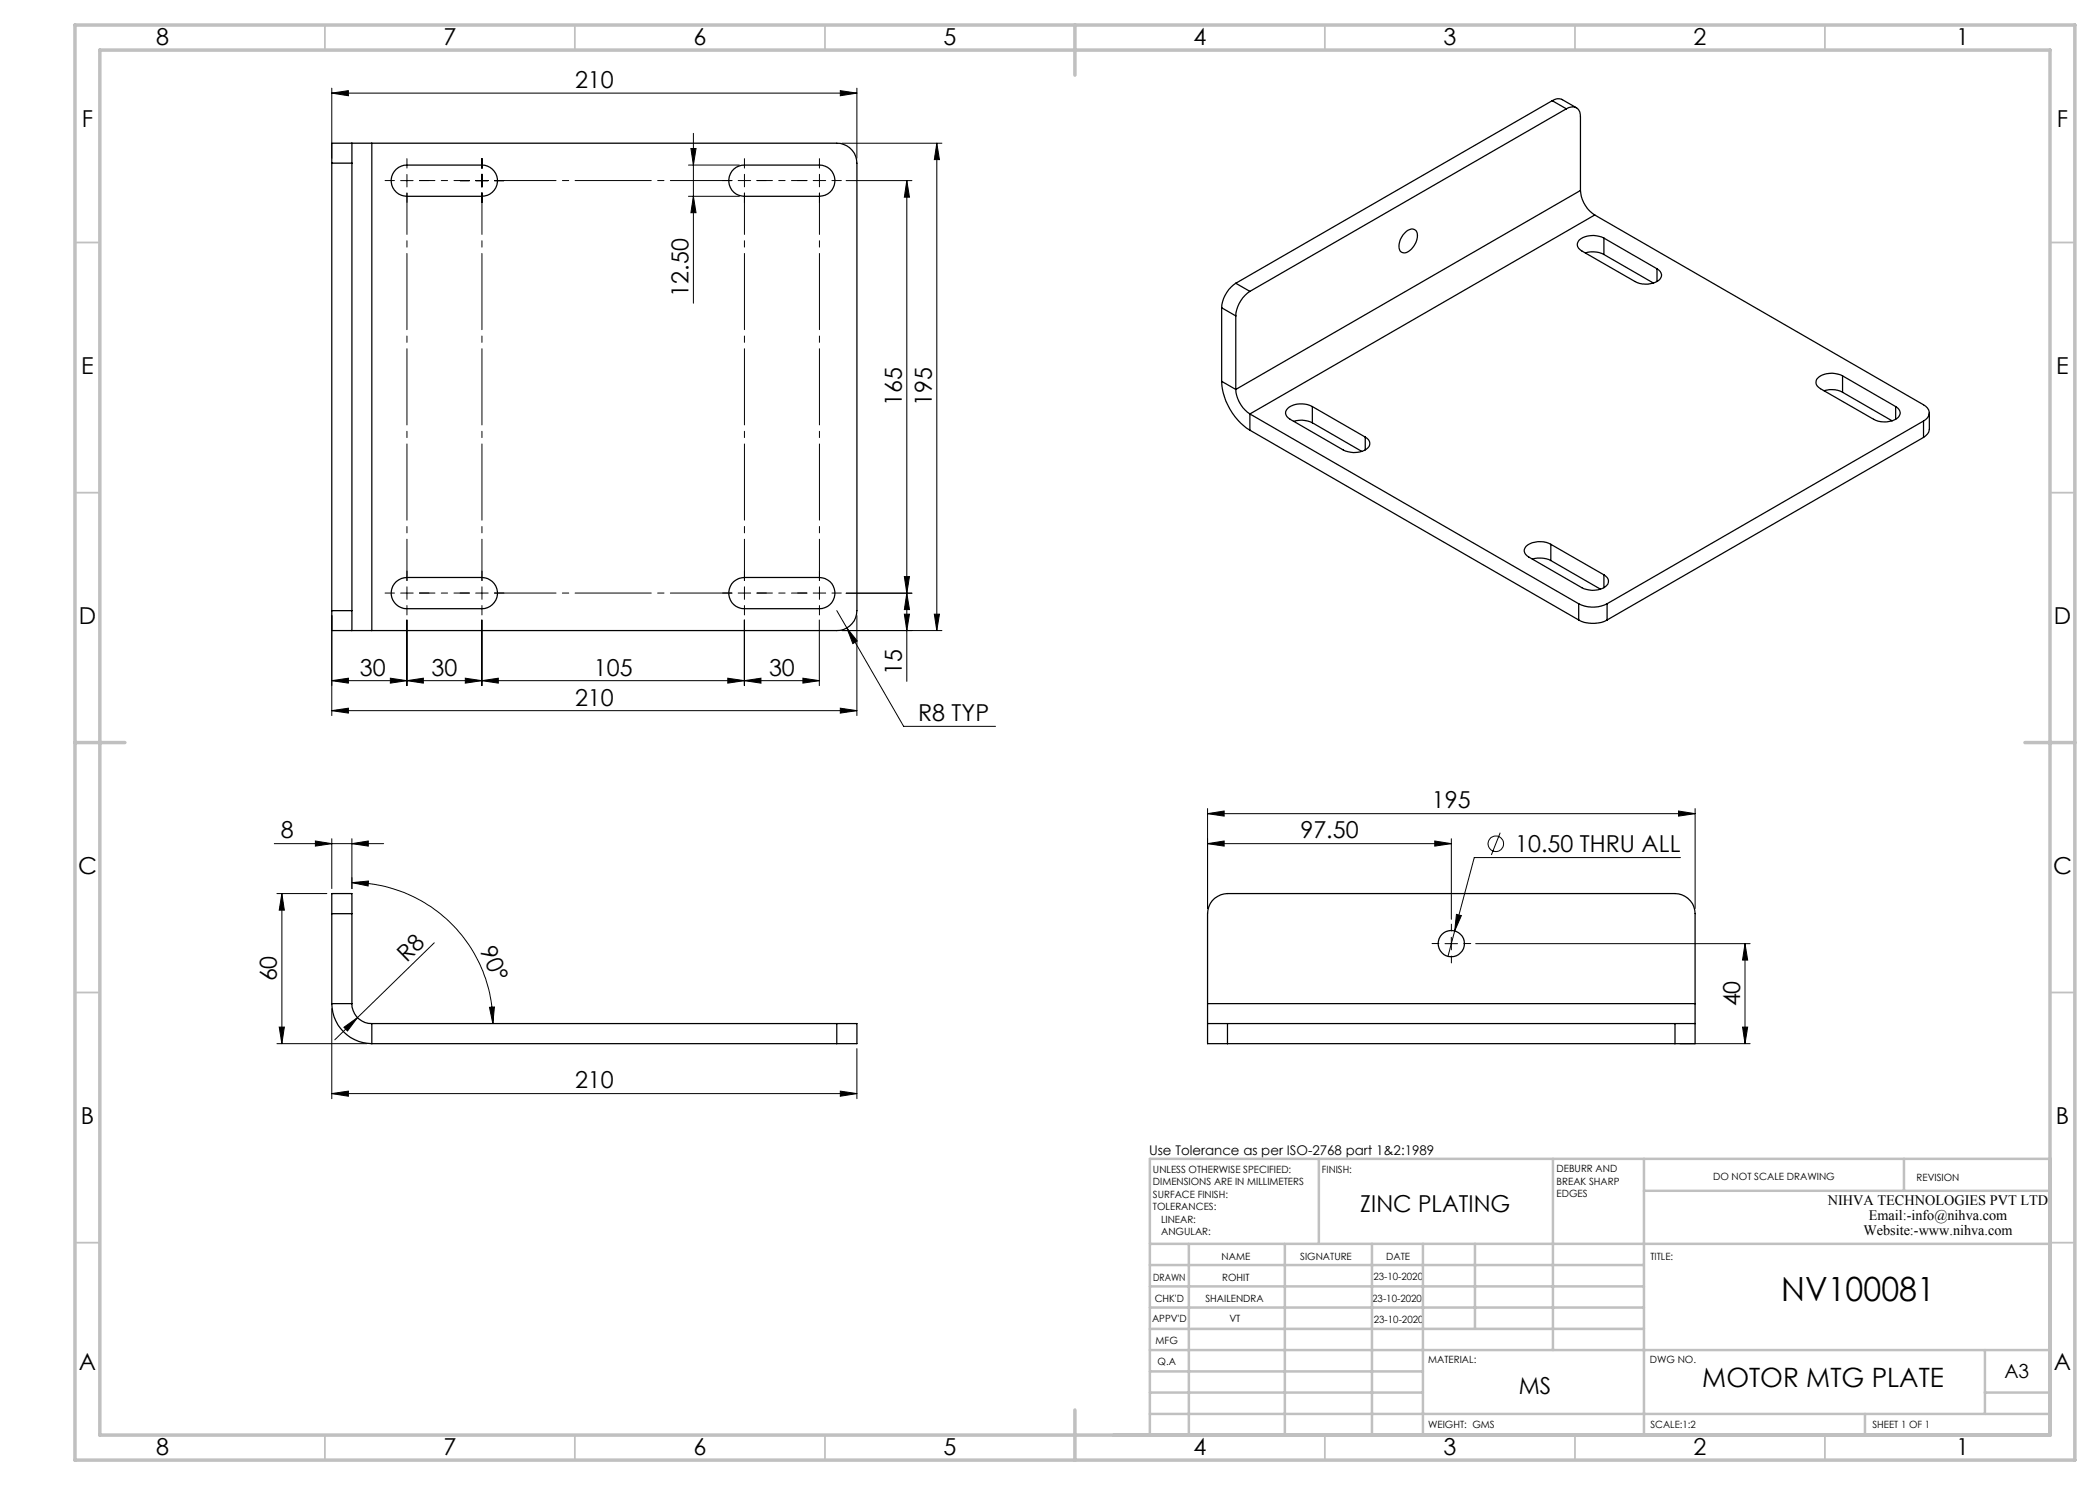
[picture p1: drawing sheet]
<svg xmlns="http://www.w3.org/2000/svg" width="420mm" height="297mm" viewBox="0 0 420 297" stroke-linecap="round" stroke-linejoin="round" font-family="sans-serif">
<g fill="none" stroke="#000" stroke-width=".2">
<path d="M66.4 18.6l3.3-.5v1.1zM66.4 17.6v14M66.4 18.6h105M168.1 18.1l3.3 .5-3.3 .6zM171.4 17.6v14M80.1 36.1h2.5M81.4 34.9v2.5M137.7 33h10.2M137.7 39.3h10.2M138.2 29.7h1l-.5 3.3zM138.7 26.7v33.9M138.7 39.3l.5 3.2h-1z"/>
<path d="M168.4 28.6h20M169.2 36.1h13.2M181.4 36.1v100.2M181.4 36.1l.5 3.3h-1zM187.4 28.6l.5 3.3h-1zM187.4 28.6v97.5M169.2 118.6h13.2M180.9 115.3h1l-.5 3.3zM181.4 118.6l.5 3.3h-1zM66.4 136.1l3.3-.5v1zM66.4 123.1v20M66.4 136.1h97.5"/>
<path d="M78.1 135.6l3.3 .5-3.3 .5zM81.4 136.1l3.3-.5v1zM81.4 124v13.1M93.1 135.6l3.3 .5-3.3 .5zM96.4 136.1l3.3-.5v1zM96.4 124v13.1M145.6 135.6l3.3 .5-3.3 .5zM148.9 136.1l3.3-.5v1zM148.9 124v13.1M160.6 135.6l3.3 .5-3.3 .5zM163.9 124v13.1M167.4 122.1l2 3.5"/>
<path d="M168.4 126.1h20M169.4 125.6l2 2.6-.8 .5zM169.4 125.6l11.3 19.7h18.4M171.4 123.1v20M180.9 122.8h1l-.5 3.3zM186.9 122.8h1l-.5 3.3zM66.4 142.1l3.3-.5v1zM66.4 142.1h105M168.1 141.6l3.3 .5-3.3 .5zM54.9 168.7h21.8M55.4 178.7h10M56.4 178.7v30"/>
<path d="M56.4 178.7l.5 3.3h-1.1zM63.1 168.2l3.3 .5-3.3 .5zM66.4 167.7v10M70.4 176.5l3.3-.3-.1 1zM70.4 176.5a28.2 28.2 0 0 1 28.2 28.2M70.4 168.7l3.3-.5v1zM70.4 167.7v10M241.5 162.7l3.3-.5v1zM241.5 168.7l3.3-.5v1zM241.5 168.7h48.8M241.5 161.7v20M241.5 162.7h97.5"/>
<path d="M286.9 168.2l3.4 .5-3.4 .5zM290.3 167.7v16.2M300 166.5l-1.7 4.5M335.7 162.2l3.3 .5-3.3 .5zM336.1 171.5h-41.2l-4 14.7M339 161.7v20M86.9 188.6l-19.9 19.4M289 188.7h2.5M290.3 187.5v2.5M290.9 186.2l-1.3 5.1M291.3 182.9l1 .2-1.4 3.1zM295.1 188.7h54.9"/>
<path d="M349 188.7l.5 3.3h-1zM349 188.7v20M55.4 208.7h18M55.8 205.4h1.1l-.5 3.3zM66.4 218.7l3.3-.5v1zM66.4 201.7v18M66.4 218.7h105M68.8 205.5l2.7-2-2 2.7zM97.9 201.5l1-.1-.3 3.3zM168.1 218.2l3.3 .5-3.3 .5zM171.4 209.7v10M336 208.7h14"/>
<path d="M348.5 205.4h1l-.5 3.3z"/>
<circle cx="299.2" cy="168.8" r="1.55"/>
</g>
<g fill="none" stroke="#000" stroke-width=".2" stroke-dasharray="15.2 1.3 1.3 1.3">
<path d="M78.9 36.1h-1.9M81.4 33.6v-1.9M81.4 38.6v1.9M83.9 36.1h1.9M93.9 36.1h-1.9M96.4 36.1v-1.2M96.4 36.1h-1.3M96.4 36.1v1.3M96.4 36.1h1.2M96.4 33.6v-1.9M96.4 38.6v1.9M98.9 36.1h1.9"/>
<path d="M146.4 36.1h-1.9M148.9 36.1v-1.2M148.9 36.1h-1.3M148.9 36.1v1.3M148.9 36.1h1.2M148.9 33.6v-1.9M148.9 38.6v1.9M151.4 36.1h1.9M161.4 36.1h-1.9M163.9 36.1v-1.2M163.9 36.1h-1.3M163.9 36.1v1.3"/>
<path d="M163.9 36.1h1.2M163.9 33.6v-1.9M163.9 38.6v1.9M166.4 36.1h1.9M78.9 118.6h-1.9M81.4 118.6v-1.2M81.4 118.6h-1.3M81.4 118.6v1.3M81.4 118.6h1.2M81.4 116.1v-1.9M83.9 118.6h1.9M93.9 118.6h-1.9"/>
<path d="M96.4 118.6v-1.2M96.4 118.6h-1.3M96.4 118.6v1.3M96.4 118.6h1.2M96.4 116.1v-1.9M98.9 118.6h1.9M146.4 118.6h-1.9M148.9 118.6v-1.2M148.9 118.6h-1.3M148.9 118.6v1.3M148.9 118.6h1.2M148.9 116.1v-1.9"/>
<path d="M151.4 118.6h1.9M161.4 118.6h-1.9M163.9 118.6v-1.2M163.9 118.6h-1.3M163.9 118.6v1.3M163.9 118.6h1.2M163.9 116.1v-1.9M166.4 118.6h1.9M81.4 121.1v1.9M96.4 121.1v1.9M148.9 121.1v1.9M163.9 121.1v1.9"/>
<path d="M287.8 188.7h-1.4M290.3 186.2v-1.4M290.3 191.2v1.4M292.8 188.7h1.4"/>
</g>
<path d="M81.4 116.1v-77.5M96.4 116.1v-77.5M148.9 116.1v-77.5M163.9 116.1v-77.5" fill="none" stroke="#000" stroke-width=".2" stroke-dasharray="15.2 1.3 1.3 1.3" stroke-dashoffset="7"/>
<path d="M83.9 36.1h10M151.4 36.1h10M83.9 118.6h10M151.4 118.6h10" fill="none" stroke="#000" stroke-width=".2" stroke-dasharray="15.2 1.3 1.3 1.3" stroke-dashoffset="12.1"/>
<path d="M98.9 36.1h47.5M98.9 118.6h47.5" fill="none" stroke="#000" stroke-width=".2" stroke-dasharray="15.2 1.3 1.3 1.3" stroke-dashoffset="2.9"/>
<g fill="none" stroke="#c0c0c0" stroke-width=".35">
<path d="M65 5v5M115 5v5M165 5v5M265 5v5M315 5v5M365 5v5M15 48.5h5M410 48.5h5M15 98.5h5M410 98.5h5M15 198.5h5M410 198.5h5"/>
<path d="M15 248.5h5M410 248.5h5M65 287v5M115 287v5M165 287v5M265 287v5M315 287v5M365 287v5"/>
</g>
<g fill="none" stroke="#c0c0c0" stroke-width=".5">
<path d="M263.8 231.8v17M310.6 231.8v38.2M328.8 231.8v55.2M328.8 238.2h81.2M380.8 231.8v6.4M410 231.8h-180v55.2M230 248.8h180M230 257.3h98.8M230 253h98.8M237.8 248.8v38.2M257 248.8v38.2M274.4 248.8v38.2"/>
<path d="M284.6 248.8v38.2M295 248.8v17M230 265.8h98.8M230 261.5h98.8M230 278.5h54.6M230 274.3h54.6M230 270h180M397 278.5h13M397 270v12.8M230 282.8h180M373 282.8v4.2"/>
</g>
<path d="M15 5h400v287h-400zM20 10h390v277h-390zM215 5v10M15 148.5h10M405 148.5h10M215 282v10" fill="none" stroke="#c0c0c0" stroke-width=".7"/>
<g fill="#000">
<path d="M68.8 205.5l2.7-2-2 2.7z"/>
<path d="M180.9 122.8h1l-.5 3.3zM181.4 118.6l.5 3.3h-1zM186.9 122.8h1l-.5 3.3zM187.4 28.6l.5 3.3h-1z"/>
<path d="M168.1 141.6l3.3 .5-3.3 .5zM66.4 142.1l3.3-.5v1z"/>
<path d="M56.4 178.7l.5 3.3h-1.1zM55.8 205.4h1.1l-.5 3.3zM349 188.7l.5 3.3h-1zM348.5 205.4h1l-.5 3.3zM181.4 36.1l.5 3.3h-1zM180.9 115.3h1l-.5 3.3zM138.2 29.7h1l-.5 3.3zM138.7 39.3l.5 3.2h-1z"/>
<path d="M241.5 162.7l3.3-.5v1zM335.7 162.2l3.3 .5-3.3 .5zM241.5 168.7l3.3-.5v1zM286.9 168.2l3.4 .5-3.4 .5z"/>
<path d="M66.4 218.7l3.3-.5v1zM168.1 218.2l3.3 .5-3.3 .5zM63.1 168.2l3.3 .5-3.3 .5zM70.4 168.7l3.3-.5v1zM291.3 182.9l-.4 3.3 1.4-3.1zM66.4 18.6l3.3-.5v1.1zM168.1 18.1l3.3 .5-3.3 .6zM81.4 136.1l3.3-.5v1zM93.1 135.6l3.3 .5-3.3 .5zM96.4 136.1l3.3-.5v1zM145.6 135.6l3.3 .5-3.3 .5zM148.9 136.1l3.3-.5v1zM160.6 135.6l3.3 .5-3.3 .5zM66.4 136.1l3.3-.5v1zM78.1 135.6l3.3 .5-3.3 .5zM169.4 125.6l1.2 3.1 .8-.5z"/>
<path d="M97.9 201.5l1-.1-.3 3.3zM70.4 176.5l3.3-.3-.1 1z"/>
</g>
<g fill="none" stroke="#000" stroke-width=".25">
<path d="M66.4 32.6v89.5M66.4 32.6h4M70.4 28.6h-4v4M70.4 28.6v4M70.4 28.6h4M70.4 32.6v89.5M74.4 28.6h93a4 4 0 0 1 4 4v89.5a4 4 0 0 1-4 4h-93M74.4 28.6v97.5M79.3 33.8a3.2 3.2 0 0 1 2.1-.8h15a3.1 3.1 0 0 1 3.1 3.1 3.1 3.1 0 0 1-3.1 3.2h-15a3.1 3.1 0 0 1-2.9-2 3.1 3.1 0 0 1 .8-3.5zM146.8 33.8a3.2 3.2 0 0 1 2.1-.8h15a3.1 3.1 0 0 1 3.1 3.1 3.1 3.1 0 0 1-3.1 3.2h-15a3.1 3.1 0 0 1-2.9-2 3.1 3.1 0 0 1 .8-3.5zM310.4 20.1a1.93 1.93 0 0 1 2.1-.2l2.8 1.7M310.4 20.1l-63.2 36.6"/>
<path d="M310.4 20.1l2.9 1.7M313.3 21.8a1.72 1.72 0 0 1 2-.2 1.72 1.72 0 0 1 .8 1.8v14.7M313.3 21.8l-63.3 36.5M316.1 38.1a6.3 6.3 0 0 0 2.8 4.9M316.1 38.1l-68.9 39.8M247.2 56.7a6.5 6.5 0 0 0-2.9 4.9M247.2 56.7l2.8 1.6M250 58.3a6.5 6.5 0 0 0-2.8 4.9M281.3 46.3a1.27 1.27 0 0 1 1.6-.4 1.27 1.27 0 0 1 .6 1.7 3.8 3.8 0 0 1-2.6 3 1.08 1.08 0 0 1-1.1-1.4l.3-1.3 .5-.9zM317.1 50.6l1-.2h1.2l1.5 .5M318.9 43l65.8 38a1.72 1.72 0 0 1 1.1 1.6 1.72 1.72 0 0 1-1.1 1.6M318.9 43l-68.9 39.8"/>
<path d="M320.8 47.6a4.7 4.7 0 0 0-5 .4 1.31 1.31 0 0 0 .6 2.2l10.6 6.1a4.6 4.6 0 0 0 4.9-.4 1.29 1.29 0 0 0-.5-2.1M320.8 47.6l10.6 6.2M320.8 47.6v3.3M320.8 50.9l9.9 5.7M331.4 53.8v2.5M244.3 76.3a12.4 12.4 0 0 0 5.7 9.7M244.3 61.6l2.9 1.6M244.3 76.3l2.9 1.6M244.3 61.6v14.7M247.2 77.9a6.4 6.4 0 0 0 2.8 4.9M247.2 63.2v14.7M364.8 78.1l1.1-.2 1.1 .1 1.5 .5"/>
<path d="M368.5 75.2a4.5 4.5 0 0 0-5.2 .7 1.36 1.36 0 0 0 .8 1.8l10.6 6.2a4.6 4.6 0 0 0 5-.4 1.29 1.29 0 0 0-.6-2.2M368.5 75.2l10.6 6.1M368.5 75.2v3.3M368.5 78.5l9.9 5.7M250 82.8l65.7 38M250 82.8v3.2M250 86l65.7 38M258.7 84.3l1.7-.3 1.1 .2 1 .4M262.5 81.3a4.5 4.5 0 0 0-5 .4 1.26 1.26 0 0 0 .5 2.2l10.6 6.1a4.5 4.5 0 0 0 5.2-.7 1.36 1.36 0 0 0-.7-1.9M262.5 81.3l10.6 6.1M262.5 81.3v3.3M262.5 84.6l9.8 5.7"/>
<path d="M273.1 87.4v2.6M379.1 81.3v2.6M384.7 84.2l-63.3 36.6M384.7 84.2v3.3M384.7 87.5l-63.3 36.5M385.9 82.6v3.3a1.9 1.9 0 0 1-1.2 1.6M79.3 116.3a3.2 3.2 0 0 1 2.1-.8h15a3.1 3.1 0 0 1 3.1 3.1 3.1 3.1 0 0 1-3.1 3.1h-15a3.1 3.1 0 0 1-2.9-1.9 3.1 3.1 0 0 1 .8-3.5zM146.8 116.3a3.2 3.2 0 0 1 2.1-.8h15a3.1 3.1 0 0 1 3.1 3.1 3.1 3.1 0 0 1-3.1 3.1h-15a3.1 3.1 0 0 1-2.9-2 3.1 3.1 0 0 1 .8-3.4zM306.5 111.8l1.1-.2 1.1 .1 1.5 .4M310.2 108.9a4.6 4.6 0 0 0-5 .4 1.29 1.29 0 0 0 .6 2.1l10.6 6.1a4.5 4.5 0 0 0 5.2-.7 1.36 1.36 0 0 0-.8-1.8M310.2 108.9l10.6 6.1M310.2 108.9v3.2"/>
<path d="M310.2 112.1l9.9 5.7M320.8 115v2.5M66.4 122.1v4h4M66.4 122.1h4M70.4 122.1v4M70.4 126.1h4M315.7 120.8a6.3 6.3 0 0 0 5.7 0M315.7 124a6.3 6.3 0 0 0 5.7 0M315.7 120.8v3.2M321.4 120.8v3.2M66.4 182.7v-4h4v4M66.4 182.7h4"/>
<path d="M66.4 182.7v18M70.4 182.7v18M66.4 200.7a8.1 8.1 0 0 0 8 8M66.4 200.7h4M70.4 200.7a3.9 3.9 0 0 0 4 4M74.4 204.7v4M74.4 204.7h93M74.4 208.7h93M167.4 204.7h4v4h-4M167.4 204.7v4M241.5 204.7h4M241.5 204.7v4h4"/>
<path d="M241.5 200.7v4M241.5 200.7v-18a4 4 0 0 1 4-4h89.5a4.1 4.1 0 0 1 4 4v18M241.5 200.7h97.5M245.5 204.7h89.5M245.5 208.7h89.5M245.5 204.7v4M335 204.7h4M335 204.7v4M339 204.7v4h-4M339 200.7v4"/>
<circle cx="290.2" cy="188.7" r="2.63"/>
</g>
<text font-size="6.7" x="356.3" y="260.3">NV100081</text>
<text font-size="5.3" x="340.5" y="277.4">MOTOR MTG PLATE</text>
<g font-size="4.7">
<text x="31.2" y="9">8</text>
<text x="88.7" y="9">7</text>
<text x="138.7" y="9">6</text>
<text x="188.7" y="9">5</text>
<text x="238.7" y="9">4</text>
<text x="288.7" y="9">3</text>
<text x="338.7" y="9">2</text>
<text x="391.2" y="9">1</text>
<text x="115" y="17.6">210</text>
<text x="16.4" y="25.5">F</text>
<text x="411.4" y="25.5">F</text>
<text x="137.7" y="59.3" transform="rotate(-90 137.7 59.3)">12.50</text>
<text x="16.3" y="74.7">E</text>
<text x="411.2" y="74.7">E</text>
<text x="180.4" y="81.2" transform="rotate(-90 180.4 81.2)">165</text>
<text x="186.4" y="81.2" transform="rotate(-90 186.4 81.2)">195</text>
<text x="15.8" y="124.7">D</text>
<text x="410.8" y="124.7">D</text>
<text x="72" y="135.1">30</text>
<text x="86.3" y="135.1">30</text>
<text x="118.8" y="135.1">105</text>
<text x="153.8" y="135.1">30</text>
<text x="180.4" y="135" transform="rotate(-90 180.4 135)">15</text>
<text x="115" y="141.1">210</text>
<text x="183.6" y="144.2">R8 TYP</text>
<text x="286.4" y="161.7">195</text>
<text x="56.2" y="167.7">8</text>
<text x="260.1" y="167.7">97.50</text>
<text x="303" y="170.4">10.50 THRU ALL</text>
<text x="15.6" y="174.7">C</text>
<text x="410.6" y="174.7">C</text>
<text x="95.9" y="190.1" transform="rotate(67 95.9 190.1)">90°</text>
<text x="55.4" y="196.3" transform="rotate(-90 55.4 196.3)">60</text>
<text x="81.4" y="192.5" transform="rotate(-44 81.4 192.5)">R8</text>
<text x="348" y="201.3" transform="rotate(-90 348 201.3)">40</text>
<text x="115" y="217.7">210</text>
<text x="16.2" y="224.7">B</text>
<text x="411.2" y="224.7">B</text>
<text x="272.1" y="242.4">ZINC PLATING</text>
<text x="15.8" y="274">A</text>
<text x="410.8" y="274">A</text>
<text x="303.7" y="278.9">MS</text>
<text x="31.2" y="291">8</text>
<text x="88.7" y="291">7</text>
<text x="138.7" y="291">6</text>
<text x="188.7" y="291">5</text>
<text x="238.7" y="291">4</text>
<text x="288.7" y="291">3</text>
<text x="338.7" y="291">2</text>
<text x="391.2" y="291">1</text>
</g>
<text font-size="3.9" x="400.9" y="275.5">A3</text>
<g font-size="2.9">
<text x="365.6" y="241">NIHVA TECHNOLOGIES PVT LTD</text>
<text x="373.8" y="244">Email:-info@nihva.com</text>
<text x="372.7" y="247">Website:-www.nihva.com</text>
</g>
<text font-size="2.7" x="229.8" y="231.1">Use Tolerance as per ISO-2768 part 1&amp;2:1989</text>
<g font-size="2">
<text x="230.6" y="234.6">UNLESS OTHERWISE SPECIFIED:</text>
<text x="230.6" y="237.1">DIMENSIONS ARE IN MILLIMETERS</text>
<text x="230.6" y="239.6">SURFACE FINISH:</text>
<text x="264.4" y="234.6">FINISH:</text>
<text x="311.3" y="234.5">DEBURR AND</text>
<text x="311.3" y="237">BREAK SHARP</text>
<text x="311.3" y="239.5">EDGES</text>
<text x="342.6" y="236">DO NOT SCALE DRAWING</text>
<text x="383.3" y="236.2">REVISION</text>
<text x="230.6" y="242.1">TOLERANCES:</text>
<text x="232.2" y="244.6">LINEAR:</text>
<text x="232.2" y="247.1">ANGULAR:</text>
<text x="244.3" y="252">NAME</text>
<text x="260" y="251.9">SIGNATURE</text>
<text x="277.2" y="251.9">DATE</text>
<text x="330.1" y="251.9">TITLE:</text>
<text x="230.6" y="256.1">DRAWN</text>
<text x="244.4" y="256.1">ROHIT</text>
<text x="274.7" y="255.9">23-10-2020</text>
<text x="230.9" y="260.3">CHK'D</text>
<text x="241.1" y="260.3">SHAILENDRA</text>
<text x="274.4" y="260.3">23-10-2020</text>
<text x="230.4" y="264.4">APPV'D</text>
<text x="231.1" y="268.8">MFG</text>
<text x="245.9" y="264.4">VT</text>
<text x="274.8" y="264.6">23-10-2020</text>
<text x="231.5" y="273">Q.A</text>
<text x="285.6" y="272.5">MATERIAL:</text>
<text x="330" y="272.5">DWG NO.</text>
<text x="285.6" y="285.5">WEIGHT: GMS</text>
<text x="330.1" y="285.6">SCALE:1:2</text>
<text x="374.5" y="285.6">SHEET 1 OF 1</text>
</g>
</svg>
